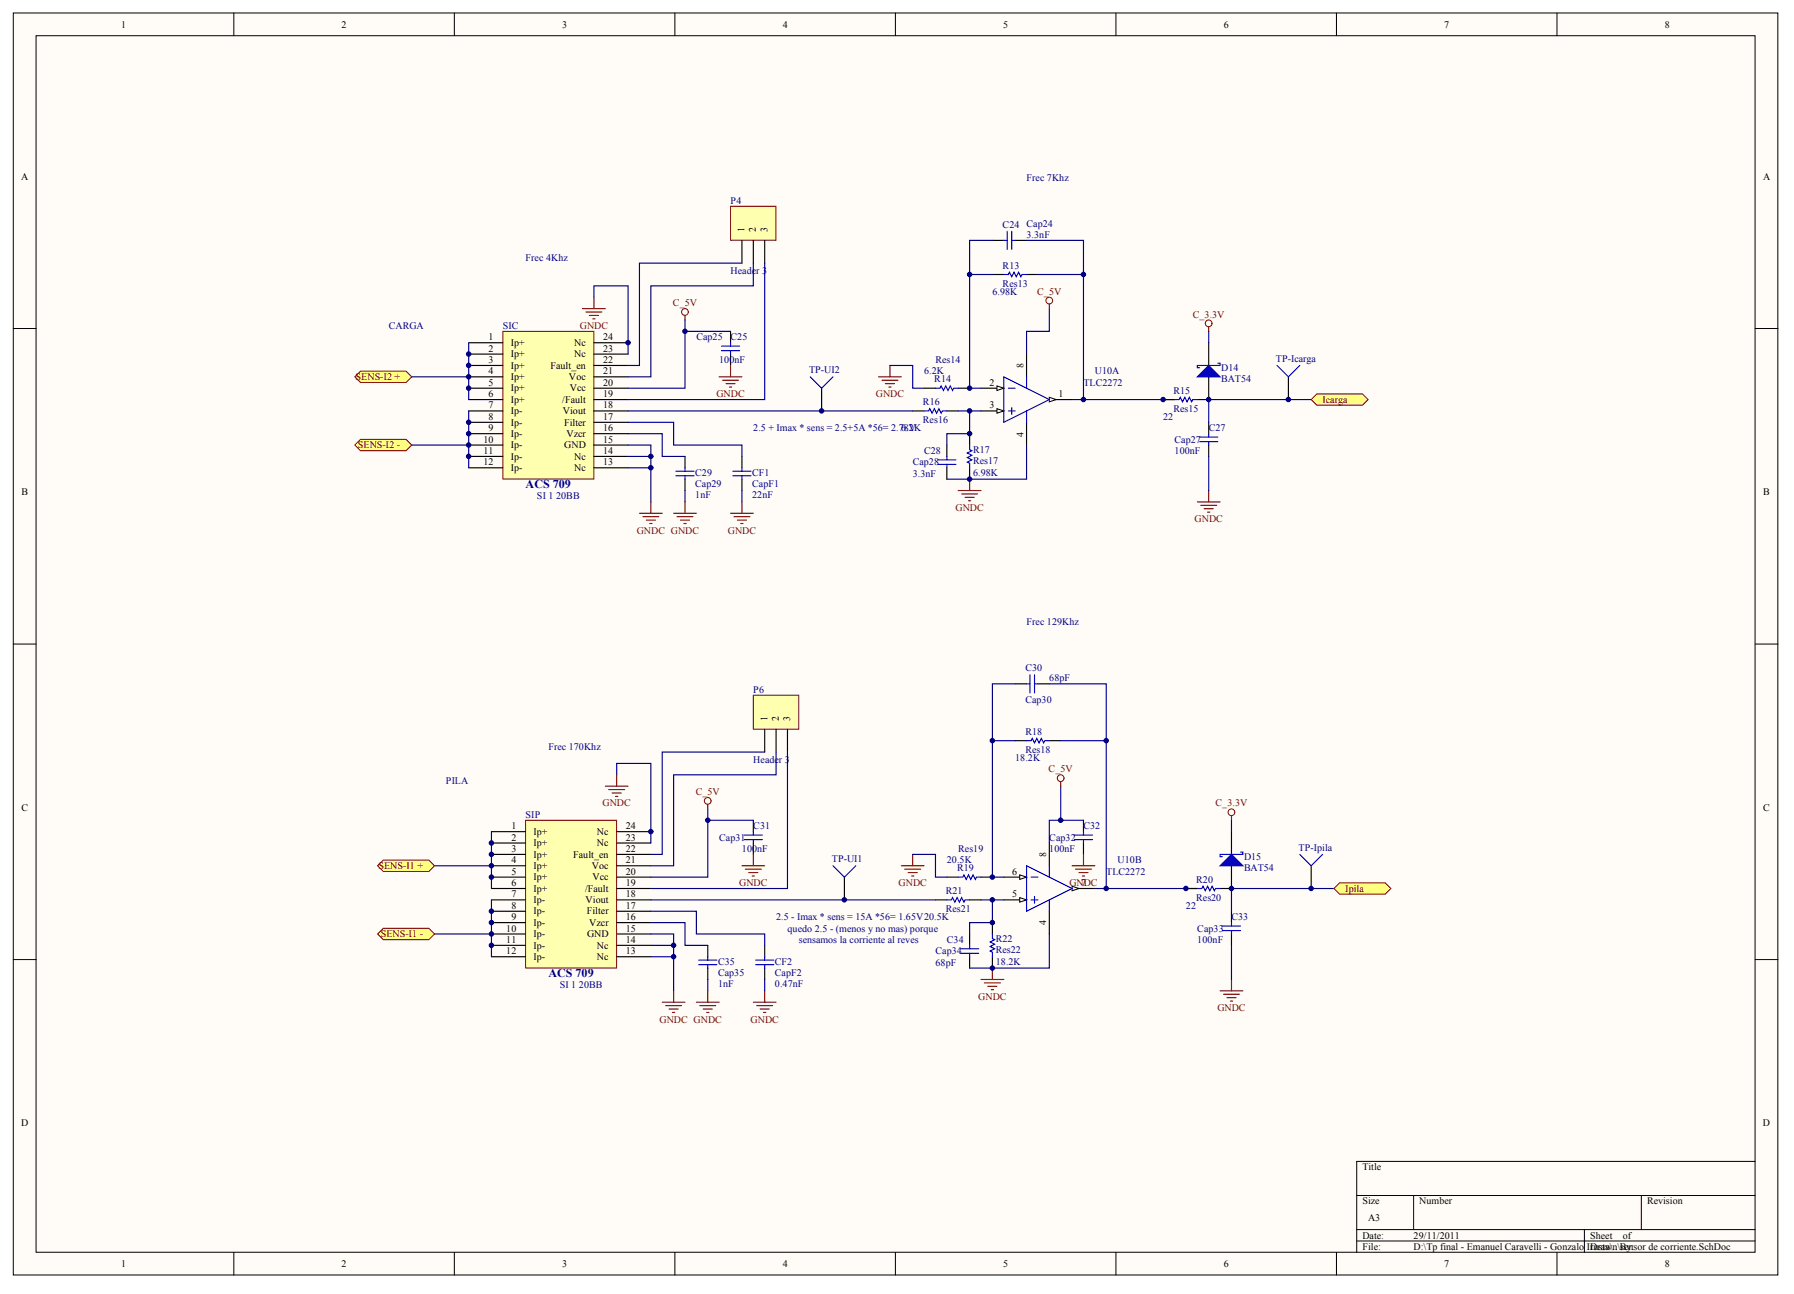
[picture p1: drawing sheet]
<svg xmlns="http://www.w3.org/2000/svg" width="282mm" height="203mm" viewBox="0 0 282 203" stroke-linecap="round" stroke-linejoin="round" font-family="sans-serif">
<g fill="#fffcf8" stroke="#000" stroke-width=".16">
<path d="M2.1 2h277.2v198.2h-277.2z"/>
<path d="M5.7 5.6h270.1v191h-270.1z"/>
</g>
<g fill="none" stroke="#000" stroke-width=".16">
<path d="M36.7 2v3.6M71.4 2v3.6M106 2v3.6M140.7 2v3.6M175.3 2v3.6M210 2v3.6M244.6 2v3.6M2.1 51.6h3.6M275.8 51.6h3.5M2.1 101.1h3.6M275.8 101.1h3.5M2.1 150.7h3.6"/>
<path d="M275.8 150.7h3.5M36.7 196.7v3.5M71.4 196.7v3.5M106 196.7v3.5M140.7 196.7v3.5M175.3 196.7v3.5M210 196.7v3.5M213.2 187.7h62.6M213.2 193.1h62.6M213.2 194.9h62.6M222.1 187.7v5.4M244.6 196.7v3.5"/>
<path d="M248.9 193.1v3.6M257.9 187.7v5.4M275.8 182.4h-62.6v14.3"/>
</g>
<path d="M79 52h14.3v23.2h-14.3z" fill="#ffffb0" stroke="#800000" stroke-width=".16"/>
<g fill="none" stroke="#000" stroke-width=".18">
<path d="M73.6 53.8h5.4M73.6 55.6h5.4M73.6 57.4h5.4M73.6 59.2h5.4M93.3 53.8h5.4M93.3 55.6h5.4M93.3 57.4h5.4M93.3 59.2h5.4M73.6 61h5.4M73.6 62.7h5.4M73.6 64.5h5.4M73.6 66.3h5.4"/>
<path d="M73.6 68.1h5.4M73.6 69.9h5.4M73.6 71.7h5.4M73.6 73.5h5.4M93.3 61h5.4M93.3 62.7h5.4M93.3 64.5h5.4M93.3 66.3h5.4M93.3 68.1h5.4M93.3 69.9h5.4M93.3 71.7h5.4M93.3 73.5h5.4"/>
<path d="M107.6 71.7v1.8M107.6 75.2v1.8M116.6 71.7v1.8M116.6 75.2v1.8M164.9 62.7h3.5"/>
</g>
<path d="M64.7 59.2h8.9M73.6 53.8v8.9M64.7 69.9h8.9M73.6 64.5v9M98.7 69.9h3.6v8.9M98.7 68.1h5.3v3.6h3.6M98.7 66.3h7.1v3.6h10.8v1.8M107.6 77v1.8M116.6 77v1.8" fill="none" stroke="#000080" stroke-width=".18"/>
<path d="M106.2 74h2.9M106.2 74.7h2.9M107.6 73.5v.5M107.6 74.7v.5M115.1 74h2.9M115.1 74.7h2.9M116.6 73.5v.5M116.6 74.7v.5" fill="none" stroke="#00f" stroke-width=".18"/>
<g fill="none" stroke="#800000" stroke-width=".18">
<path d="M102.3 78.8v1.8M107.6 78.8v1.8M116.6 78.8v1.8M100.5 80.6h3.5M101 81.1h2.5M101.5 81.7h1.5M102.1 82.2h.3M105.8 80.6h3.6M106.4 81.1h2.5M106.9 81.7h1.4M107.4 82.2h.4M114.8 80.6h3.6"/>
<path d="M115.3 81.1h2.5M115.9 81.7h1.4M116.4 82.2h.3"/>
</g>
<path d="M164.9 62.4l1 .3-1 .4z" fill="#fffcf8" stroke="#000" stroke-width=".16"/>
<path d="M161.3 55.6v3.6M154.1 64.5h3.6M161.3 66.3v3.6" fill="none" stroke="#000" stroke-width=".18"/>
<path d="M156.6 64.2l1.1 .3-1.1 .4z" fill="#fffcf8" stroke="#000" stroke-width=".16"/>
<path d="M154.1 61h3.6" fill="none" stroke="#000" stroke-width=".18"/>
<path d="M156.6 60.6l1.1 .4-1.1 .3z" fill="#fffcf8" stroke="#000" stroke-width=".16"/>
<g fill="none" stroke="#00f" stroke-width=".18">
<path d="M157.7 37.7h.5M158.2 36.3v2.9M159 36.3v2.9M159 37.7h.5M157.7 43.1h.7l.2-.4 .4 .8 .3-.8 .4 .8 .3-.8 .4 .8 .2-.4h.7M157.7 59.2l7.2 3.5-7.2 3.6zM161.3 59.2v1.8M191.3 57h.4v.4h-3.6v.3h.4M145.2 64.5h.7l.2-.3 .3 .7 .4-.7 .4 .7 .3-.7 .4 .7 .2-.4h.7M147 61h.7l.2-.4 .3 .7 .4-.7 .3 .7 .4-.7 .4 .7 .1-.3h.8M147.3 72.9h2.9M147.3 72.2h2.9"/>
<path d="M148.8 71.7v.5M148.8 72.9v.6M152.3 69.9v.7l.4 .2-.7 .3 .7 .4-.7 .4 .7 .3-.7 .4 .3 .1v.8M158.4 64.5h1.1M158.4 61h1.1M159 64v1.1M161.3 64.5v1.8M184.5 62.7h.8l.1-.3 .4 .7 .4-.7 .3 .7 .4-.7 .3 .7 .2-.4h.7M188.5 69.4h2.8M188.5 68.6h2.8M189.9 68.1v.5M189.9 69.4v.5"/>
</g>
<g fill="none" stroke="#000" stroke-width=".18">
<path d="M155.9 37.7h1.8M159.5 37.7h1.8M155.9 43.1h1.8M161.3 43.1h1.8M189.9 59.2v3.5h-1.8M189.9 53.8v3.6M143.4 64.5h1.8M145.2 61h1.8M148.8 64.5h1.8M148.8 69.9v1.8M148.8 73.5v1.7M150.6 61h1.7"/>
<path d="M152.3 68.1v1.8M152.3 73.5v1.7M182.8 62.7h1.7M189.9 66.3v1.8M189.9 69.9v1.8"/>
</g>
<path d="M155.9 37.7h-3.6v23.3h1.8M139.8 57.4h3.6v3.6h1.8M152.3 43.1h3.6M163.1 43.1h7.1v19.6h14.3M164.9 48.5v3.5h-3.6v3.6M98.7 64.5h44.7M150.6 64.5h3.5M152.3 64.5v3.6h-3.5v1.8M161.3 69.9v5.3h-12.5M168.4 62.7h1.8M189.9 71.7v5.3" fill="none" stroke="#000080" stroke-width=".18"/>
<g fill="none" stroke="#800000" stroke-width=".18">
<path d="M138 59.2h3.6M138.6 59.7h2.5M139.8 57.4v1.8M139.1 60.2h1.4M139.6 60.8h.4M150.6 77h3.5M151.1 77.6h2.5M151.6 78.1h1.5M152.2 78.6h.3M152.3 75.2v1.8M188.1 78.8h3.6M188.7 79.4h2.5"/>
<path d="M189.2 79.9h1.4M189.9 77v1.8M189.7 80.4h.4"/>
</g>
<path d="M188.1 59.2l1.8-1.8 1.8 1.8z" fill="#00f" stroke="#00f" stroke-width=".18"/>
<path d="M82.6 128.8h14.3v23.2h-14.3z" fill="#ffffb0" stroke="#800000" stroke-width=".16"/>
<g fill="none" stroke="#000" stroke-width=".18">
<path d="M77.2 130.6h5.4M77.2 132.4h5.4M77.2 134.2h5.4M77.2 136h5.4M77.2 137.7h5.4M77.2 139.5h5.4M96.9 130.6h5.4M96.9 132.4h5.4M96.9 134.2h5.4M96.9 136h5.4M96.9 137.7h5.4M96.9 139.5h5.4"/>
<path d="M164.9 132.4v3.6M77.2 141.3h5.4M77.2 143.1h5.4M77.2 144.9h5.4M77.2 146.7h5.4M77.2 148.5h5.4M77.2 150.2h5.4M96.9 141.3h5.4M96.9 143.1h5.4M96.9 144.9h5.4M96.9 146.7h5.4M96.9 148.5h5.4"/>
<path d="M96.9 150.2h5.4M111.2 148.5v1.7M111.2 152v1.8M120.1 148.5v1.7M120.1 152v1.8M157.7 141.3h3.6M164.9 143.1v3.6"/>
</g>
<path d="M68.3 136h8.9M77.2 130.6v8.9M77.2 141.3v8.9M102.3 146.7h3.5v8.9M102.3 144.9h5.3v3.6h3.6M102.3 143.1h7.1v3.6h10.7v1.8M111.2 153.8v1.8M120.1 153.8v1.8" fill="none" stroke="#000080" stroke-width=".18"/>
<path d="M109.8 150.8h2.8M109.8 151.5h2.8M111.2 150.2v.6M111.2 151.5v.5M118.7 150.8h2.9M118.7 151.5h2.9M120.1 150.2v.6M120.1 151.5v.5" fill="none" stroke="#00f" stroke-width=".18"/>
<g fill="none" stroke="#800000" stroke-width=".18">
<path d="M104 157.4h3.6M104.6 157.9h2.5M105.1 158.5h1.5M105.7 159h.3M105.8 155.6v1.8M109.4 157.4h3.6M110 157.9h2.5M110.5 158.5h1.4M111 159h.4M111.2 155.6v1.8M118.4 157.4h3.5M118.9 157.9h2.5"/>
<path d="M119.4 158.5h1.5M120 159h.3M120.1 155.6v1.8"/>
</g>
<path d="M160.2 141l1.1 .3-1.1 .4z" fill="#fffcf8" stroke="#000" stroke-width=".16"/>
<path d="M157.7 137.7h3.6" fill="none" stroke="#000" stroke-width=".18"/>
<path d="M160.2 137.4l1.1 .3-1.1 .4z" fill="#fffcf8" stroke="#000" stroke-width=".16"/>
<path d="M168.4 139.5h3.6" fill="none" stroke="#000" stroke-width=".18"/>
<path d="M168.4 139.2l1.1 .3-1.1 .4z" fill="#fffcf8" stroke="#000" stroke-width=".16"/>
<g fill="none" stroke="#00f" stroke-width=".18">
<path d="M161.3 116.3h.7l.2-.3 .3 .7 .4-.7 .4 .7 .3-.7 .4 .7 .2-.4h.7M161.3 107.4h.5M161.8 106v2.8M162.5 106v2.8M162.5 107.4h.6M150.6 137.7h.7l.2-.3 .3 .7 .4-.7 .3 .7 .4-.7 .3 .7 .2-.4h.7M161.3 136l7.1 3.5-7.1 3.6zM162 137.7h1.1M164.9 136v1.7M168.8 131.8h2.9M168.8 131.1h2.9M170.2 130.6v.5"/>
<path d="M170.2 131.8v.6M188.1 139.5h.7l.2-.3 .4 .7 .3-.7 .4 .7 .3-.7 .4 .7 .2-.4h.7M194.9 133.8h.4v.4h-3.6v.3h.4M148.8 141.3h.7l.2-.3 .3 .7 .4-.7 .3 .7 .4-.7 .4 .7 .1-.4h.7M150.9 149.7h2.9M150.9 149h2.9M152.3 148.5v.5M152.3 149.7v.5M155.9 146.7v.7l.4 .2-.7 .3 .7 .4-.7 .3 .7 .4-.7 .3 .3 .2v.7M162 141.3h1.1M162.5 140.8v1M164.9 141.3v1.8"/>
<path d="M192.1 146.1h2.8M192.1 145.4h2.8M193.5 144.9v.5M193.5 146.1v.6"/>
</g>
<g fill="none" stroke="#000" stroke-width=".18">
<path d="M159.5 116.3h1.8M159.5 107.4h1.8M163.1 107.4h1.8M164.9 116.3h1.8M148.8 137.7h1.8M154.1 137.7h1.8M170.2 128.8v1.8M170.2 132.4v1.8M186.3 139.5h1.8M193.5 136v3.5h-1.8M193.5 130.6v3.6M147 141.3h1.8"/>
<path d="M152.3 141.3h1.8M152.3 146.7v1.8M152.3 150.2v1.8M155.9 144.9v1.8M155.9 150.2v1.8M193.5 143.1v1.8M193.5 146.7v1.8"/>
</g>
<path d="M155.9 116.3h3.6M164.9 107.4h8.9v32.1h14.3M143.4 134.2h3.6v3.5h1.8M170.2 128.8h-5.3v3.6M172 139.5h1.8M102.3 141.3h44.7M154.1 141.3h3.6M155.9 141.3v3.6h-3.6v1.8M164.9 146.7v5.3h-12.6M193.5 148.5v5.3" fill="none" stroke="#000080" stroke-width=".18"/>
<g fill="none" stroke="#800000" stroke-width=".18">
<path d="M141.6 136h3.6M142.1 136.5h2.6M142.7 137h1.4M143.2 137.6h.4M143.4 134.2v1.8M168.4 136h3.6M169 136.5h2.5M169.5 137h1.4M170.1 137.6h.3M170.2 134.2v1.8M154.1 153.8h3.6M154.7 154.3h2.5"/>
<path d="M155.2 154.9h1.4M155.7 155.4h.4M155.9 152v1.8M191.7 155.6h3.6M192.2 156.1h2.5M192.8 156.7h1.4M193.3 157.2h.4M193.5 153.8v1.8"/>
</g>
<path d="M191.7 136l1.8-1.8 1.8 1.8z" fill="#00f" stroke="#00f" stroke-width=".18"/>
<path d="M114.8 32.4h7.1v5.3h-7.1z" fill="#ffffb0" stroke="#800000" stroke-width=".16"/>
<path d="M116.6 37.7v3.6M118.4 37.7v3.6M120.1 37.7v3.6" fill="none" stroke="#000" stroke-width=".18"/>
<path d="M93.3 46.7v-1.8h5.4v10.7M116.6 41.3h-16.1v16.1h-1.8M118.4 41.3v3.6h-16.1v14.3h-3.6M120.1 41.3v21.4h-21.4" fill="none" stroke="#000080" stroke-width=".18"/>
<path d="M91.5 48.5h3.6M92.1 49h2.5M92.6 49.5h1.4M93.1 50.1h.4M93.3 46.7v1.8" fill="none" stroke="#800000" stroke-width=".18"/>
<path d="M118.4 109.2h7.1v5.3h-7.1z" fill="#ffffb0" stroke="#800000" stroke-width=".16"/>
<path d="M120.1 114.5v3.6M121.9 114.5v3.6M123.7 114.5v3.6" fill="none" stroke="#000" stroke-width=".18"/>
<path d="M161.3 37.7h8.9v5.4M120.1 118.1h-16.1v16.1h-1.7M121.9 118.1v3.6h-16.1v14.3h-3.5M123.7 118.1v21.4h-21.4M96.9 121.7v-1.8h5.4v12.5M68.3 146.7h8.9" fill="none" stroke="#000080" stroke-width=".18"/>
<path d="M95.1 123.5h3.6M95.6 124h2.5M96.2 124.5h1.4M96.7 125.1h.4M96.9 121.7v1.8" fill="none" stroke="#800000" stroke-width=".18"/>
<g fill="#ffff80" stroke="#800000" stroke-width=".16">
<path d="M59.3 136l.9-.9h7.2l.9 .9-.9 .8h-7.2z" fill-rule="evenodd"/>
<path d="M59.3 146.7l.9-.9h7.2l.9 .9-.9 .9h-7.2z" fill-rule="evenodd"/>
<path d="M55.8 59.2l.8-.9h7.2l.9 .9-.9 .9h-7.2z" fill-rule="evenodd"/>
<path d="M55.8 69.9l.8-.9h7.2l.9 .9-.9 .9h-7.2z" fill-rule="evenodd"/>
</g>
<g fill="none" stroke="#000080" stroke-width=".18">
<path d="M107.6 50.2v10.8h-8.9M107.6 52h7.2M189.9 52v1.8M98.7 71.7h3.6M98.7 73.5h3.6M206 62.7h-16.1v3.6M159.5 107.4h-3.6v30.3h1.8M166.7 116.3h7.1M111.2 127v1.8M118.4 128.8h-7.2v8.9h-8.9M166.7 123.5v5.3M193.5 128.8v1.8"/>
<path d="M209.6 139.5h-16.1v3.6M102.3 148.5h3.5M102.3 150.2h3.5"/>
</g>
<g fill="none" stroke="#800000" stroke-width=".16">
<circle cx="107.6" cy="49" r=".53"/>
<circle cx="164.9" cy="47.2" r=".53"/>
<circle cx="189.9" cy="50.8" r=".53"/>
<circle cx="111.2" cy="125.8" r=".53"/>
<circle cx="166.6" cy="122.2" r=".53"/>
<circle cx="193.5" cy="127.6" r=".53"/>
</g>
<g fill="none" stroke="#800000" stroke-width=".18">
<path d="M107.6 49.5v.7M113 59.2h3.6M113.5 59.7h2.5M114.8 57.4v1.8M164.9 47.7v.8M189.9 51.3v.7M114.1 60.2h1.4M114.6 60.8h.4M111.2 126.3v.7M116.6 136h3.5M117.1 136.5h2.5M117.6 137h1.5"/>
<path d="M118.2 137.6h.3M118.4 134.2v1.8M166.7 122.7v.8M193.5 128.1v.7"/>
</g>
<path d="M114.8 52v1.8M114.8 55.6v1.8M202.4 59.2v3.5M129.1 61v3.5M118.4 128.8v1.8M118.4 132.4v1.8M132.7 137.7v3.6M206 136v3.5" fill="none" stroke="#000" stroke-width=".18"/>
<path d="M113.4 55.1h2.8M113.4 54.4h2.8M114.8 53.8v.6M114.8 55.1v.5M127.3 59.2l1.8 1.8 1.8-1.8M200.6 57.4l1.8 1.8 1.8-1.8M116.9 131.8h2.9M116.9 131.1h2.9M118.4 130.6v.5M118.4 131.8v.6M130.9 136l1.8 1.7 1.8-1.7M204.2 134.2l1.8 1.8 1.8-1.8" fill="none" stroke="#00f" stroke-width=".18"/>
<g fill="#ffff80" stroke="#800000" stroke-width=".16">
<path d="M206 62.7l.9-.8h7.2l.9 .8-.9 .9h-7.2z" fill-rule="evenodd"/>
<path d="M209.6 139.5l.9-.9h7.1l.9 .9-.9 .9h-7.1z" fill-rule="evenodd"/>
</g>
<g fill="#000080" stroke="#000080" stroke-width=".16">
<circle cx="73.6" cy="71.7" r=".35"/>
<circle cx="73.6" cy="69.9" r=".35"/>
<circle cx="73.6" cy="68.1" r=".35"/>
<circle cx="73.6" cy="66.3" r=".35"/>
<circle cx="73.6" cy="61" r=".35"/>
<circle cx="73.6" cy="59.2" r=".35"/>
<circle cx="73.6" cy="57.4" r=".35"/>
<circle cx="73.6" cy="55.6" r=".35"/>
<circle cx="77.2" cy="148.4" r=".35"/>
<circle cx="77.2" cy="146.7" r=".35"/>
<circle cx="77.2" cy="144.9" r=".35"/>
<circle cx="77.2" cy="143.1" r=".35"/>
<circle cx="77.2" cy="137.7" r=".35"/>
<circle cx="77.2" cy="135.9" r=".35"/>
<circle cx="77.2" cy="134.2" r=".35"/>
<circle cx="77.2" cy="132.4" r=".35"/>
<circle cx="98.7" cy="53.8" r=".35"/>
<circle cx="102.3" cy="130.6" r=".35"/>
<circle cx="102.3" cy="73.5" r=".35"/>
<circle cx="102.3" cy="71.7" r=".35"/>
<circle cx="105.8" cy="150.2" r=".35"/>
<circle cx="105.8" cy="148.4" r=".35"/>
<circle cx="107.6" cy="52" r=".35"/>
<circle cx="111.2" cy="128.8" r=".35"/>
<circle cx="129.1" cy="64.5" r=".35"/>
<circle cx="132.7" cy="141.3" r=".35"/>
<circle cx="152.3" cy="75.2" r=".35"/>
<circle cx="152.3" cy="68.1" r=".35"/>
<circle cx="152.3" cy="64.5" r=".35"/>
<circle cx="152.3" cy="61" r=".35"/>
<circle cx="152.3" cy="43.1" r=".35"/>
<circle cx="155.9" cy="152" r=".35"/>
<circle cx="155.9" cy="144.9" r=".35"/>
<circle cx="155.9" cy="141.3" r=".35"/>
<circle cx="155.9" cy="137.7" r=".35"/>
<circle cx="155.9" cy="116.3" r=".35"/>
<circle cx="166.6" cy="128.8" r=".35"/>
<circle cx="170.2" cy="62.7" r=".35"/>
<circle cx="170.2" cy="43.1" r=".35"/>
<circle cx="173.8" cy="139.5" r=".35"/>
<circle cx="173.8" cy="116.3" r=".35"/>
<circle cx="182.7" cy="62.7" r=".35"/>
<circle cx="186.3" cy="139.5" r=".35"/>
<circle cx="189.9" cy="62.7" r=".35"/>
<circle cx="193.5" cy="139.5" r=".35"/>
<circle cx="202.4" cy="62.7" r=".35"/>
<circle cx="206" cy="139.5" r=".35"/>
</g>
<g font-size="1.9" fill="#000080">
<text x="82.6" y="76.6">ACS 709</text>
<text x="86.2" y="153.4">ACS 709</text>
</g>
<g font-size="1.6">
<text x="19" y="4.3">1</text>
<text x="53.7" y="4.3">2</text>
<text x="88.3" y="4.3">3</text>
<text x="123" y="4.3">4</text>
<text x="157.6" y="4.3">5</text>
<text x="192.3" y="4.3">6</text>
<text x="226.9" y="4.3">7</text>
<text x="261.6" y="4.3">8</text>
<text x="3.3" y="28.2">A</text>
<text x="277" y="28.2">A</text>
<text x="117" y="36.5" transform="rotate(-90 117 36.5)">1</text>
<text x="118.8" y="36.5" transform="rotate(-90 118.8 36.5)">2</text>
<text x="120.6" y="36.5" transform="rotate(-90 120.6 36.5)">3</text>
<text x="76.8" y="53.4">1</text>
<text x="94.7" y="53.4">24</text>
<text x="76.8" y="55.2">2</text>
<text x="76.8" y="57">3</text>
<text x="76.8" y="58.8">4</text>
<text x="80.3" y="54.3">Ip+</text>
<text x="80.3" y="56.1">Ip+</text>
<text x="80.3" y="57.9">Ip+</text>
<text x="80.3" y="59.7">Ip+</text>
<text x="86.5" y="57.9">Fault_en</text>
<text x="89.4" y="59.7">Voc</text>
<text x="90.2" y="56.1">Nc</text>
<text x="90.2" y="54.3">Nc</text>
<text x="94.7" y="58.8">21</text>
<text x="94.7" y="57">22</text>
<text x="94.7" y="55.2">23</text>
<text x="160.8" y="57.7" transform="rotate(-90 160.8 57.7)">8</text>
<text x="76.8" y="60.6">5</text>
<text x="76.8" y="62.4">6</text>
<text x="76.8" y="64.1">7</text>
<text x="76.8" y="65.9">8</text>
<text x="80.3" y="61.5">Ip+</text>
<text x="80.3" y="63.3">Ip+</text>
<text x="80.3" y="65">Ip-</text>
<text x="88.3" y="63.3">/Fault</text>
<text x="88.4" y="65">Viout</text>
<text x="89.5" y="61.5">Vcc</text>
<text x="94.7" y="65.9">17</text>
<text x="94.7" y="64.1">18</text>
<text x="94.7" y="62.4">19</text>
<text x="94.7" y="60.6">20</text>
<text x="155.5" y="64.1">3</text>
<text x="155.5" y="60.6">2</text>
<text x="166.3" y="62.4">1</text>
<text x="76" y="69.5">10</text>
<text x="76" y="71.3">11</text>
<text x="76.8" y="67.7">9</text>
<text x="80.3" y="66.8">Ip-</text>
<text x="80.3" y="68.6">Ip-</text>
<text x="80.3" y="70.4">Ip-</text>
<text x="88.6" y="66.8">Filter</text>
<text x="88.7" y="70.4">GND</text>
<text x="89" y="68.6">Vzcr</text>
<text x="94.7" y="67.7">16</text>
<text x="94.7" y="69.5">15</text>
<text x="94.7" y="71.3">14</text>
<text x="160.8" y="68.5" transform="rotate(-90 160.8 68.5)">4</text>
<text x="3.4" y="77.8">B</text>
<text x="76" y="73.1">12</text>
<text x="80.3" y="72.2">Ip-</text>
<text x="80.3" y="74">Ip-</text>
<text x="90.2" y="72.2">Nc</text>
<text x="90.2" y="74">Nc</text>
<text x="94.7" y="73.1">13</text>
<text x="277" y="77.8">B</text>
<text x="120.6" y="113.3" transform="rotate(-90 120.6 113.3)">1</text>
<text x="122.4" y="113.3" transform="rotate(-90 122.4 113.3)">2</text>
<text x="124.1" y="113.3" transform="rotate(-90 124.1 113.3)">3</text>
<text x="3.4" y="127.3">C</text>
<text x="80.3" y="130.2">1</text>
<text x="80.3" y="132">2</text>
<text x="83.8" y="131.1">Ip+</text>
<text x="93.8" y="131.1">Nc</text>
<text x="98.3" y="132">23</text>
<text x="98.3" y="130.2">24</text>
<text x="277" y="127.3">C</text>
<text x="80.3" y="133.8">3</text>
<text x="80.3" y="135.6">4</text>
<text x="80.3" y="137.4">5</text>
<text x="83.8" y="132.9">Ip+</text>
<text x="83.8" y="134.7">Ip+</text>
<text x="83.8" y="136.5">Ip+</text>
<text x="90.1" y="134.7">Fault_en</text>
<text x="93" y="136.5">Voc</text>
<text x="93.8" y="132.9">Nc</text>
<text x="98.3" y="137.4">20</text>
<text x="98.3" y="135.6">21</text>
<text x="98.3" y="133.8">22</text>
<text x="159.1" y="137.4">6</text>
<text x="164.4" y="134.5" transform="rotate(-90 164.4 134.5)">8</text>
<text x="80.3" y="139.1">6</text>
<text x="80.3" y="140.9">7</text>
<text x="80.3" y="142.7">8</text>
<text x="83.8" y="138.2">Ip+</text>
<text x="83.8" y="140">Ip+</text>
<text x="83.8" y="141.8">Ip-</text>
<text x="83.8" y="143.6">Ip-</text>
<text x="91.9" y="140">/Fault</text>
<text x="92" y="141.8">Viout</text>
<text x="92.2" y="143.6">Filter</text>
<text x="93.1" y="138.2">Vcc</text>
<text x="98.3" y="142.7">17</text>
<text x="98.3" y="140.9">18</text>
<text x="98.3" y="139.1">19</text>
<text x="159.1" y="140.9">5</text>
<text x="169.9" y="139.1">7</text>
<text x="79.5" y="146.3">10</text>
<text x="79.5" y="148.1">11</text>
<text x="79.5" y="149.9">12</text>
<text x="80.3" y="144.5">9</text>
<text x="83.8" y="145.4">Ip-</text>
<text x="83.8" y="147.2">Ip-</text>
<text x="83.8" y="149">Ip-</text>
<text x="92.2" y="147.2">GND</text>
<text x="92.6" y="145.4">Vzcr</text>
<text x="93.8" y="149">Nc</text>
<text x="98.3" y="144.5">16</text>
<text x="98.3" y="146.3">15</text>
<text x="98.3" y="148.1">14</text>
<text x="98.3" y="149.9">13</text>
<text x="164.4" y="145.3" transform="rotate(-90 164.4 145.3)">4</text>
<text x="83.8" y="150.7">Ip-</text>
<text x="93.8" y="150.7">Nc</text>
<text x="3.3" y="176.8">D</text>
<text x="277" y="176.8">D</text>
<text x="214.1" y="183.8">Title</text>
<text x="214.1" y="189.1">Size</text>
<text x="215" y="191.8">A3</text>
<text x="223" y="189.1">Number</text>
<text x="258.8" y="189.1">Revision</text>
<text x="214.1" y="194.5">Date:</text>
<text x="214.1" y="196.3">File:</text>
<text x="222.1" y="194.5">29/11/2011</text>
<text x="222.1" y="196.3">D:\Tp final - Emanuel Caravelli - Gonzalo</text>
<text x="249.3" y="196.3">Irusta\..\By:</text>
<text x="249.8" y="194.5">Sheet</text>
<text x="249.8" y="196.3">Drawn sensor de corriente.SchDoc</text>
<text x="255" y="194.5">of</text>
<text x="19" y="199">1</text>
<text x="53.7" y="199">2</text>
<text x="88.3" y="199">3</text>
<text x="123" y="199">4</text>
<text x="157.6" y="199">5</text>
<text x="192.3" y="199">6</text>
<text x="226.9" y="199">7</text>
<text x="261.6" y="199">8</text>
</g>
<g font-size="1.6" fill="#000080">
<text x="161.3" y="28.4">Frec 7Khz</text>
<text x="114.8" y="32">P4</text>
<text x="157.5" y="35.8">C24</text>
<text x="161.3" y="35.6">Cap24</text>
<text x="82.6" y="40.9">Frec 4Khz</text>
<text x="161.3" y="37.4">3.3nF</text>
<text x="114.8" y="43.1">Header 3</text>
<text x="155.9" y="46.3">6.98K</text>
<text x="157.5" y="42.2">R13</text>
<text x="157.5" y="45">Res13</text>
<text x="61.1" y="51.6">CARGA</text>
<text x="79" y="51.6">SIC</text>
<text x="109.4" y="53.4">Cap25</text>
<text x="114.8" y="53.4">C25</text>
<text x="113" y="57">100nF</text>
<text x="127.1" y="58.6">TP-UI2</text>
<text x="145.2" y="58.8">6.2K</text>
<text x="147" y="57">Res14</text>
<text x="172" y="58.8">U10A</text>
<text x="191.9" y="58.3">D14</text>
<text x="200.5" y="56.8">TP-Icarga</text>
<text x="145" y="63.6">R16</text>
<text x="146.8" y="60">R14</text>
<text x="170.2" y="60.6">TLC2272</text>
<text x="182.8" y="65.9">22</text>
<text x="184.4" y="61.8">R15</text>
<text x="184.4" y="64.7">Res15</text>
<text x="191.9" y="60">BAT54</text>
<text x="118.4" y="67.7">2.5 + Imax * sens = 2.5+5A *56= 2.768.2K</text>
<text x="142.8" y="67.7">V</text>
<text x="145" y="66.5">Res16</text>
<text x="145.2" y="71.3">C28</text>
<text x="152.9" y="71.1">R17</text>
<text x="184.5" y="71.3">100nF</text>
<text x="184.5" y="69.5">Cap27</text>
<text x="189.9" y="67.7">C27</text>
<text x="109.2" y="74.7">C29</text>
<text x="109.2" y="76.5">Cap29</text>
<text x="118.2" y="74.7">CF1</text>
<text x="118.2" y="76.5">CapF1</text>
<text x="143.4" y="74.9">3.3nF</text>
<text x="143.4" y="73.1">Cap28</text>
<text x="152.9" y="74.7">6.98K</text>
<text x="152.9" y="72.9">Res17</text>
<text x="84.4" y="78.4">SI 1</text>
<text x="87.4" y="78.4">20BB</text>
<text x="109.2" y="78.3">1nF</text>
<text x="118.2" y="78.3">22nF</text>
<text x="161.3" y="98.1">Frec 129Khz</text>
<text x="161.1" y="105.4">C30</text>
<text x="164.9" y="107">68pF</text>
<text x="118.4" y="108.8">P6</text>
<text x="161.1" y="110.4">Cap30</text>
<text x="86.2" y="117.7">Frec 170Khz</text>
<text x="118.4" y="119.9">Header 3</text>
<text x="159.5" y="119.5">18.2K</text>
<text x="161.1" y="115.4">R18</text>
<text x="161.1" y="118.2">Res18</text>
<text x="70.1" y="123.1">PILA</text>
<text x="82.6" y="128.4">SIP</text>
<text x="113" y="132">Cap31</text>
<text x="118.4" y="130.2">C31</text>
<text x="164.9" y="132">Cap32</text>
<text x="170.2" y="130.2">C32</text>
<text x="116.6" y="133.8">100nF</text>
<text x="130.7" y="135.4">TP-UI1</text>
<text x="148.8" y="135.6">20.5K</text>
<text x="150.4" y="136.8">R19</text>
<text x="150.6" y="133.8">Res19</text>
<text x="164.9" y="133.8">100nF</text>
<text x="173.8" y="137.4">TLC2272</text>
<text x="175.6" y="135.6">U10B</text>
<text x="195.5" y="135">D15</text>
<text x="195.5" y="136.8">BAT54</text>
<text x="204" y="133.6">TP-Ipila</text>
<text x="148.6" y="140.4">R21</text>
<text x="148.6" y="143.2">Res21</text>
<text x="186.3" y="142.7">22</text>
<text x="187.9" y="138.6">R20</text>
<text x="187.9" y="141.5">Res20</text>
<text x="121.9" y="144.5">2.5 - Imax * sens = 15A *56= 1.65V20.5K</text>
<text x="123.7" y="146.3">quedo 2.5 - (menos y no mas) porque</text>
<text x="125.5" y="148.1">sensamos la corriente al reves</text>
<text x="147" y="149.9">Cap34</text>
<text x="148.8" y="148.1">C34</text>
<text x="156.5" y="147.9">R22</text>
<text x="156.5" y="149.7">Res22</text>
<text x="188.1" y="148.1">100nF</text>
<text x="188.1" y="146.3">Cap33</text>
<text x="193.5" y="144.5">C33</text>
<text x="87.9" y="155.2">SI 1</text>
<text x="91" y="155.2">20BB</text>
<text x="112.8" y="155">1nF</text>
<text x="112.8" y="151.5">C35</text>
<text x="112.8" y="153.2">Cap35</text>
<text x="121.8" y="155">0.47nF</text>
<text x="121.8" y="151.5">CF2</text>
<text x="121.8" y="153.2">CapF2</text>
<text x="147" y="151.6">68pF</text>
<text x="156.5" y="151.5">18.2K</text>
</g>
<g font-size="1.6" fill="#800000">
<text x="163" y="46.3">C_5V</text>
<text x="91.1" y="51.6">GNDC</text>
<text x="105.7" y="48.1">C_5V</text>
<text x="187.4" y="49.9">C_3.3V</text>
<text x="55.9" y="59.7">SENS-I2 +</text>
<text x="112.6" y="62.4">GNDC</text>
<text x="137.6" y="62.4">GNDC</text>
<text x="207.8" y="63.3">Icarga</text>
<text x="56.2" y="70.4">SENS-I2 -</text>
<text x="100" y="83.8">GNDC GNDC</text>
<text x="114.4" y="83.8">GNDC</text>
<text x="150.1" y="80.2">GNDC</text>
<text x="187.7" y="82">GNDC</text>
<text x="109.3" y="124.9">C_5V</text>
<text x="164.8" y="121.3">C_5V</text>
<text x="94.7" y="126.6">GNDC</text>
<text x="191" y="126.6">C_3.3V</text>
<text x="59.5" y="136.5">SENS-I1 +</text>
<text x="116.1" y="139.1">GNDC</text>
<text x="141.2" y="139.1">GNDC</text>
<text x="168" y="139.1">GNDC</text>
<text x="211.4" y="140">Ipila</text>
<text x="59.8" y="147.2">SENS-I1 -</text>
<text x="103.6" y="160.6">GNDC GNDC</text>
<text x="117.9" y="160.6">GNDC</text>
<text x="153.7" y="157">GNDC</text>
<text x="191.3" y="158.8">GNDC</text>
</g>
</svg>
